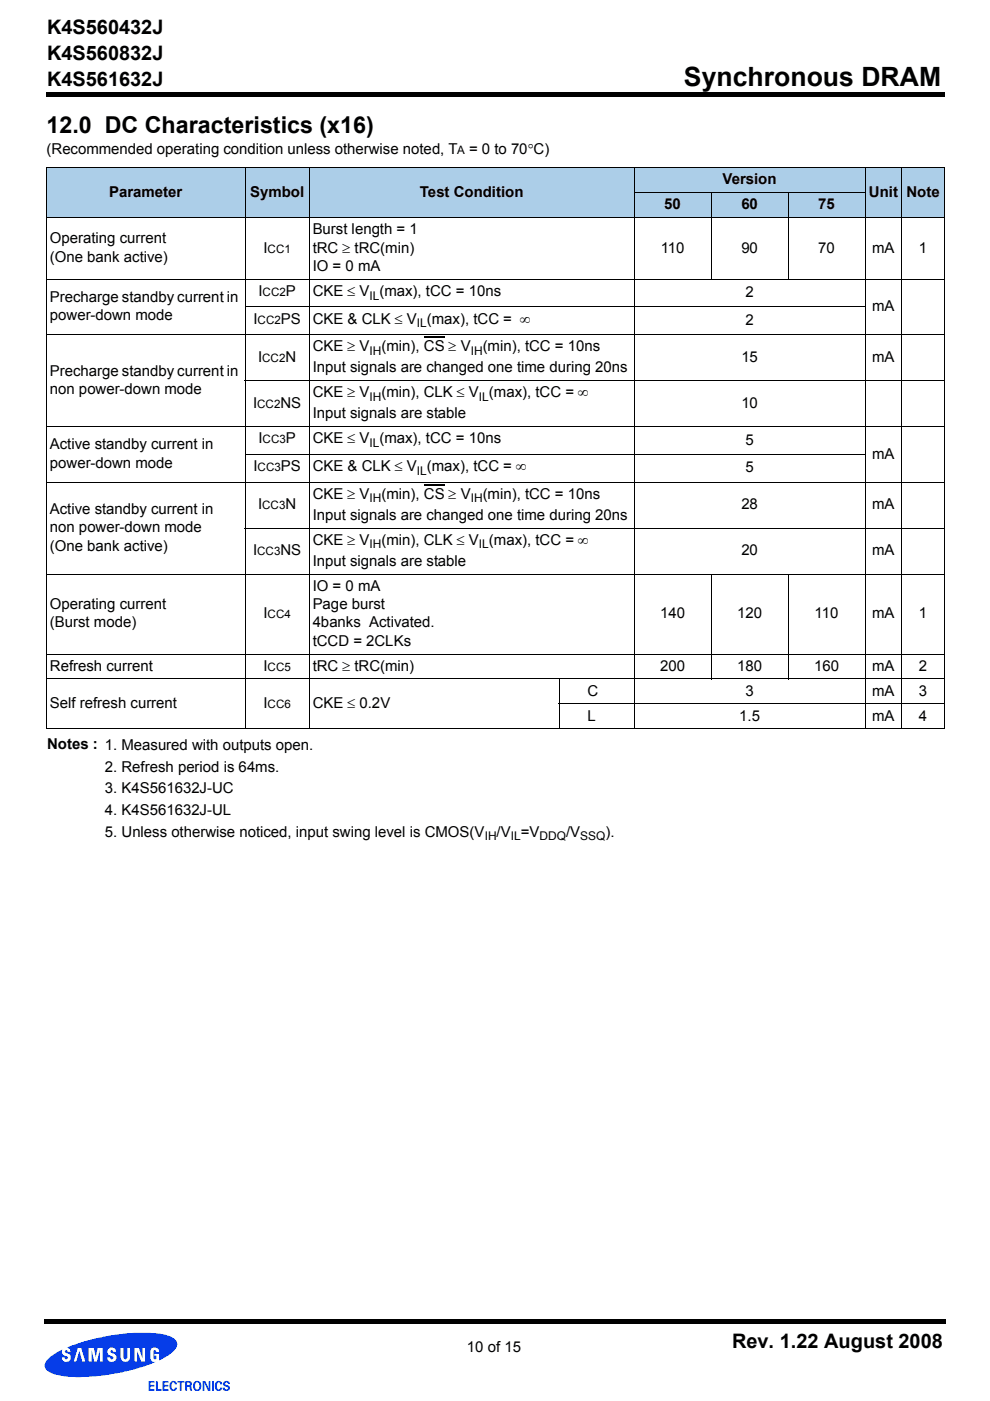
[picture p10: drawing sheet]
<svg xmlns="http://www.w3.org/2000/svg" width="210mm" height="297mm" viewBox="0 0 210 297" stroke-linecap="round" stroke-linejoin="round" font-family="sans-serif">
<path d="M9.8 19.5h.6v1h-.6zM10.4 19.5h189.9v1h-189.9zM9.4 279.6h.5v1.1h-.5zM9.9 279.6h190.6v1.1h-190.6z" fill="#000"/>
<path d="M9.5 282.6h39.2v12.3h-39.2z" fill="#fff"/>
<g fill="#063de8">
<path d="M10.3 288a1.68 1.68 0 0 0-.8 1.7 1.68 1.68 0 0 0 1.4 1.4 24.8 24.8 0 0 0 11.2 .5l5.3-1 3.6-1 2.1-.9-.1 .1a.87 .87 0 0 1-1.1-.9v-1.3l.2-.6 .3-.3h.6l.5 .3 .2 .7h-.6v-.3l-.2-.1-.3 .1v1.6l.1 .2 .4-.1v-.7h-.4v-.4h1.1v1.4l.8-.4a4.8 4.8 0 0 0 3-3 2.65 2.65 0 0 0-2.4-2l-3.3-.4h-3.6a44.1 44.1 0 0 0-14.2 3.1 .8 .8 0 0 1 .8 .9h-.5a.31 .31 0 0 0-.3-.3 .31 .31 0 0 0-.4 .3 .31 .31 0 0 0 .4 .3 .98 .98 0 0 1 .9 1 .98 .98 0 0 1-1 .9 .98 .98 0 0 1-.9-1h.6l.1 .3 .4 .1a.36 .36 0 0 0 .2-.5 .36 .36 0 0 0-.5-.2 .89 .89 0 0 1-.7-1.3l-.9 .4zM16.5 285.8h.7l.9 2.9h-.7l-.6-2.3-.6 2.3h-.6zM18.8 285.8h1.1l.4 1.9 .4-1.9h1.1v2.9h-.7v-2.5l-.5 2.5h-.6l-.6-2.5v2.5h-.6zM22.9 286a.98 .98 0 0 1 1.1-.2 .98 .98 0 0 1 .6 .8h-.6a.32 .32 0 0 0-.2-.3 .32 .32 0 0 0-.3 .1h-.1a.72 .72 0 0 0 .8 .6 .97 .97 0 0 1-.1 1.7 .97 .97 0 0 1-1.4-.9h.6l.3 .4 .3-.1a.28 .28 0 0 0 .2-.2 .28 .28 0 0 0-.2-.3 1 1 0 0 1-1-.5 1 1 0 0 1 0-1.1zM25.5 285.8h.7v2l.2 .3a.43 .43 0 0 0 .6-.4v-1.9h.6v1.8a1.02 1.02 0 0 1-1 1.2 1.02 1.02 0 0 1-1.1-1.2zM28.5 285.8h.9l.8 2.2v-2.2h.6v2.9h-.9l-.8-2.3v2.3h-.6zM31.5 292.8h1.2v.3h-.8v.5h.8v.4h-.8v.6h.8v.3h-1.2z" fill-rule="evenodd"/>
<path d="M33.1 292.8h.3v1.8h.9v.3h-1.2z" fill-rule="evenodd"/>
<path d="M34.5 292.8h1.2v.3h-.8v.5h.8v.4h-.8v.6h.9v.3h-1.3z" fill-rule="evenodd"/>
<path d="M36.2 293a.75 .75 0 0 1 .8-.2 .75 .75 0 0 1 .5 .7h-.4a.31 .31 0 0 0-.3-.4 .31 .31 0 0 0-.4 .3v.7l.1 .4 .3 .1 .3-.4h.4a.82 .82 0 0 1-1 .7 .82 .82 0 0 1-.6-1l.1-.5z" fill-rule="evenodd"/>
<path d="M37.6 292.8h1.5v.3h-.6v1.8h-.4v-1.8h-.5z" fill-rule="evenodd"/>
<path d="M39.3 292.8l1.2 .1 .2 .6-.4 .4a.7 .7 0 0 1 .4 .8l.1 .2h-.5l-.1-.8-.5-.1v.9h-.4zM39.7 293.1v.6h.4a.29 .29 0 0 0 .1-.3 .29 .29 0 0 0-.1-.3z" fill-rule="evenodd"/>
<path d="M41.1 293.1a.95 .95 0 0 1 1.3-.1 .95 .95 0 0 1 .2 1.3 .92 .92 0 0 1-1.2 .6 .92 .92 0 0 1-.5-1.3zM41.6 293.1a.85 .85 0 0 0 .3 1.5l.3-.3 .1-.7-.2-.5z" fill-rule="evenodd"/>
<path d="M42.9 292.8h.7l.7 1.6v-1.6h.3v2.1h-.5l-.8-1.8v1.8h-.4z" fill-rule="evenodd"/>
</g>
<path d="M45.1 292.8v2.1" fill="none" stroke="#063de8" stroke-width=".4"/>
<g fill="#063de8">
<path d="M45.7 293.1a.78 .78 0 0 1 .9-.3 .78 .78 0 0 1 .5 .7h-.4a.38 .38 0 0 0-.4-.4 .38 .38 0 0 0-.3 .5v.7l.2 .3 .4-.1 .1-.3h.4a.8 .8 0 0 1-.8 .7 .8 .8 0 0 1-.7-.8z" fill-rule="evenodd"/>
<path d="M47.5 292.9a.74 .74 0 0 1 1.2 .5h-.4l-.1-.3h-.3a.31 .31 0 0 0-.1 .5 .31 .31 0 0 0 .4 .1 .67 .67 0 0 1 .5 .9 .67 .67 0 0 1-1 .3l-.4-.3-.1-.4h.5v.3l.2 .1h.3l.1-.4-.4-.2a.63 .63 0 0 1-.6-.4 .63 .63 0 0 1 .2-.7z" fill-rule="evenodd"/>
</g>
<path d="M9.8 19.5h.6v1h-.6zM10.4 19.5h189.9v1h-189.9zM9.4 279.6h.5v1.1h-.5zM9.9 279.6h190.6v1.1h-190.6z" fill="#000"/>
<path d="M9.5 282.6h39.2v12.3h-39.2z" fill="#fff"/>
<g fill="#063de8">
<path d="M10.3 288a1.68 1.68 0 0 0-.8 1.7 1.68 1.68 0 0 0 1.4 1.4 24.8 24.8 0 0 0 11.2 .5l5.3-1 3.6-1 2.1-.9-.1 .1a.87 .87 0 0 1-1.1-.9v-1.3l.2-.6 .3-.3h.6l.5 .3 .2 .7h-.6v-.3l-.2-.1-.3 .1v1.6l.1 .2 .4-.1v-.7h-.4v-.4h1.1v1.4l.8-.4a4.8 4.8 0 0 0 3-3 2.65 2.65 0 0 0-2.4-2l-3.3-.4h-3.6a44.1 44.1 0 0 0-14.2 3.1 .8 .8 0 0 1 .8 .9h-.5a.31 .31 0 0 0-.3-.3 .31 .31 0 0 0-.4 .3 .31 .31 0 0 0 .4 .3 .98 .98 0 0 1 .9 1 .98 .98 0 0 1-1 .9 .98 .98 0 0 1-.9-1h.6l.1 .3 .4 .1a.36 .36 0 0 0 .2-.5 .36 .36 0 0 0-.5-.2 .89 .89 0 0 1-.7-1.3l-.9 .4zM16.5 285.8h.7l.9 2.9h-.7l-.6-2.3-.6 2.3h-.6zM18.8 285.8h1.1l.4 1.9 .4-1.9h1.1v2.9h-.7v-2.5l-.5 2.5h-.6l-.6-2.5v2.5h-.6zM22.9 286a.98 .98 0 0 1 1.1-.2 .98 .98 0 0 1 .6 .8h-.6a.32 .32 0 0 0-.2-.3 .32 .32 0 0 0-.3 .1h-.1a.72 .72 0 0 0 .8 .6 .97 .97 0 0 1-.1 1.7 .97 .97 0 0 1-1.4-.9h.6l.3 .4 .3-.1a.28 .28 0 0 0 .2-.2 .28 .28 0 0 0-.2-.3 1 1 0 0 1-1-.5 1 1 0 0 1 0-1.1zM25.5 285.8h.7v2l.2 .3a.43 .43 0 0 0 .6-.4v-1.9h.6v1.8a1.02 1.02 0 0 1-1 1.2 1.02 1.02 0 0 1-1.1-1.2zM28.5 285.8h.9l.8 2.2v-2.2h.6v2.9h-.9l-.8-2.3v2.3h-.6zM31.5 292.8h1.2v.3h-.8v.5h.8v.4h-.8v.6h.8v.3h-1.2z" fill-rule="evenodd"/>
<path d="M33.1 292.8h.3v1.8h.9v.3h-1.2z" fill-rule="evenodd"/>
<path d="M34.5 292.8h1.2v.3h-.8v.5h.8v.4h-.8v.6h.9v.3h-1.3z" fill-rule="evenodd"/>
<path d="M36.2 293a.75 .75 0 0 1 .8-.2 .75 .75 0 0 1 .5 .7h-.4a.31 .31 0 0 0-.3-.4 .31 .31 0 0 0-.4 .3v.7l.1 .4 .3 .1 .3-.4h.4a.82 .82 0 0 1-1 .7 .82 .82 0 0 1-.6-1l.1-.5z" fill-rule="evenodd"/>
<path d="M37.6 292.8h1.5v.3h-.6v1.8h-.4v-1.8h-.5z" fill-rule="evenodd"/>
<path d="M39.3 292.8l1.2 .1 .2 .6-.4 .4a.7 .7 0 0 1 .4 .8l.1 .2h-.5l-.1-.8-.5-.1v.9h-.4zM39.7 293.1v.6h.4a.29 .29 0 0 0 .1-.3 .29 .29 0 0 0-.1-.3z" fill-rule="evenodd"/>
<path d="M41.1 293.1a.95 .95 0 0 1 1.3-.1 .95 .95 0 0 1 .2 1.3 .92 .92 0 0 1-1.2 .6 .92 .92 0 0 1-.5-1.3zM41.6 293.1a.85 .85 0 0 0 .3 1.5l.3-.3 .1-.7-.2-.5z" fill-rule="evenodd"/>
<path d="M42.9 292.8h.7l.7 1.6v-1.6h.3v2.1h-.5l-.8-1.8v1.8h-.4z" fill-rule="evenodd"/>
</g>
<path d="M45.1 292.8v2.1" fill="none" stroke="#063de8" stroke-width=".4"/>
<g fill="#063de8">
<path d="M45.7 293.1a.78 .78 0 0 1 .9-.3 .78 .78 0 0 1 .5 .7h-.4a.38 .38 0 0 0-.4-.4 .38 .38 0 0 0-.3 .5v.7l.2 .3 .4-.1 .1-.3h.4a.8 .8 0 0 1-.8 .7 .8 .8 0 0 1-.7-.8z" fill-rule="evenodd"/>
<path d="M47.5 292.9a.74 .74 0 0 1 1.2 .5h-.4l-.1-.3h-.3a.31 .31 0 0 0-.1 .5 .31 .31 0 0 0 .4 .1 .67 .67 0 0 1 .5 .9 .67 .67 0 0 1-1 .3l-.4-.3-.1-.4h.5v.3l.2 .1h.3l.1-.4-.4-.2a.63 .63 0 0 1-.6-.4 .63 .63 0 0 1 .2-.7z" fill-rule="evenodd"/>
</g>
<path d="M90.7 284.6h27.2v3.9h-27.2z" fill="#fff"/>
<g fill="#accee8">
<path d="M9.9 35.6h42.1v10.6h-42.1z"/>
<path d="M52 35.6h13.6v10.6h-13.6z"/>
<path d="M65.6 35.6h68.9v10.6h-68.9z"/>
<path d="M134.5 35.6h48.9v5.3h-48.9z"/>
<path d="M183.4 35.6h7.8v10.6h-7.8z"/>
<path d="M191.2 35.6h9.1v10.6h-9.1z"/>
<path d="M134.5 40.9h16.3v5.3h-16.3z"/>
<path d="M150.8 40.9h16.3v5.3h-16.3z"/>
<path d="M167.1 40.9h16.3v5.3h-16.3z"/>
</g>
<path d="M89.9 71.5h4.4M89.9 102.8h4.4" fill="none" stroke="#000" stroke-width=".23"/>
<g fill="none" stroke="#000" stroke-width=".21">
<path d="M9.8 35.6h190.6M9.9 35.7v118.8M52 35.5v119.1M65.6 35.5v119.1M134.5 35.5v119.1M183.4 35.5v119.1M191.2 35.5v119.1M200.3 35.7v118.8M9.8 46.2h190.6M9.8 59.2h190.6M134.4 40.9h49.1M150.8 40.8v18.5"/>
<path d="M167.1 40.8v18.5M9.8 71h190.6M51.9 65.1h131.6M9.8 90.5h190.6M51.9 80.7h148.5M51.9 96.4h131.6M9.8 102.2h190.6M51.9 112h148.5M9.8 121.7h190.6M9.8 138.7h190.6M150.8 121.6v22.4M167.1 121.6v22.4"/>
<path d="M9.8 144h190.6M9.8 154.5h190.6M118.5 149.2h81.9M118.6 143.9v10.7"/>
</g>
<text font-size="5.6" x="145" y="18.2">Synchronous DRAM</text>
<text font-size="4.9" x="9.9" y="28.2">12.0 DC Characteristics (x16)</text>
<g font-size="4.2">
<text x="10" y="7.3">K4S560432J</text>
<text x="10" y="12.7">K4S560832J</text>
<text x="10" y="18.1">K4S561632J</text>
<text x="155.2" y="285.8">Rev. 1.22 August 2008</text>
</g>
<g font-size="3.2">
<text x="9.9" y="32.7">(Recommended operating condition unless otherwise noted, T</text>
<text x="99.4" y="32.7">= 0 to 70°C)</text>
<text x="23.2" y="41.7">Parameter</text>
<text x="53" y="41.7">Symbol</text>
<text x="89" y="41.7">Test Condition</text>
<text x="153.2" y="39.1">Version</text>
<text x="184.2" y="41.7">Unit</text>
<text x="192.2" y="41.7">Note</text>
<text x="140.8" y="44.4">50</text>
<text x="157.2" y="44.4">60</text>
<text x="173.5" y="44.4">75</text>
<text x="10.6" y="51.6">Operating current</text>
<text x="55.9" y="53.6">I</text>
<text x="66.3" y="49.7">Burst length = 1</text>
<text x="66.3" y="53.6">tRC ≥ tRC(min)</text>
<text x="140.1" y="53.6">110</text>
<text x="157.2" y="53.6">90</text>
<text x="173.5" y="53.6">70</text>
<text x="184.9" y="53.6">mA</text>
<text x="194.8" y="53.6">1</text>
<text x="10.6" y="55.5">(One bank active)</text>
<text x="66.3" y="57.4">IO = 0 mA</text>
<text x="10.6" y="64">Precharge standby current in</text>
<text x="54.8" y="62.7">I</text>
<text x="60.6" y="62.7">P</text>
<text x="66.3" y="62.7">CKE ≤ V (max), tCC = 10ns</text>
<text x="158.1" y="63">2</text>
<text x="184.9" y="66">mA</text>
<text x="10.6" y="67.9">power-down mode</text>
<text x="53.8" y="68.6">I</text>
<text x="59.6" y="68.6">PS</text>
<text x="66.3" y="68.6">CKE &amp; CLK ≤ V (max), tCC = ∞</text>
<text x="158.1" y="68.9">2</text>
<text x="54.7" y="76.7">I</text>
<text x="60.5" y="76.7">N</text>
<text x="66.3" y="74.5">CKE ≥ V</text>
<text x="80.9" y="74.5">(min), CS ≥ V</text>
<text x="102.3" y="74.5">(min), tCC = 10ns</text>
<text x="157.2" y="76.7">15</text>
<text x="184.9" y="76.7">mA</text>
<text x="10.6" y="79.7">Precharge standby current in</text>
<text x="10.6" y="83.5">non power-down mode</text>
<text x="66.3" y="79">Input signals are changed one time during 20ns</text>
<text x="53.7" y="86.5">I</text>
<text x="59.5" y="86.5">NS</text>
<text x="66.3" y="84.2">CKE ≥ V</text>
<text x="66.3" y="88.7">Input signals are stable</text>
<text x="80.9" y="84.2">(min), CLK ≤ V (max), tCC = ∞</text>
<text x="157.2" y="86.5">10</text>
<text x="10.6" y="95.3">Active standby current in</text>
<text x="54.8" y="94">I</text>
<text x="60.6" y="94">P</text>
<text x="66.3" y="94">CKE ≤ V (max), tCC = 10ns</text>
<text x="158.1" y="94.3">5</text>
<text x="10.6" y="99.2">power-down mode</text>
<text x="53.8" y="99.9">I</text>
<text x="59.6" y="99.9">PS</text>
<text x="66.3" y="99.9">CKE &amp; CLK ≤ V (max), tCC = ∞</text>
<text x="158.1" y="100.2">5</text>
<text x="184.9" y="97.2">mA</text>
<text x="54.7" y="108">I</text>
<text x="60.5" y="108">N</text>
<text x="66.3" y="105.7">CKE ≥ V</text>
<text x="80.9" y="105.7">(min), CS ≥ V</text>
<text x="102.3" y="105.7">(min), tCC = 10ns</text>
<text x="157.2" y="108">28</text>
<text x="184.9" y="108">mA</text>
<text x="10.6" y="109">Active standby current in</text>
<text x="10.6" y="112.9">non power-down mode</text>
<text x="66.3" y="110.2">Input signals are changed one time during 20ns</text>
<text x="10.6" y="116.7">(One bank active)</text>
<text x="53.7" y="117.7">I</text>
<text x="59.5" y="117.7">NS</text>
<text x="66.3" y="115.5">CKE ≥ V</text>
<text x="66.3" y="120">Input signals are stable</text>
<text x="80.9" y="115.5">(min), CLK ≤ V (max), tCC = ∞</text>
<text x="157.2" y="117.7">20</text>
<text x="184.9" y="117.7">mA</text>
<text x="66.3" y="125.2">IO = 0 mA</text>
<text x="10.6" y="129.1">Operating current</text>
<text x="55.9" y="131.1">I</text>
<text x="66.3" y="129.1">Page burst</text>
<text x="140" y="131.1">140</text>
<text x="156.3" y="131.1">120</text>
<text x="172.7" y="131.1">110</text>
<text x="184.9" y="131.1">mA</text>
<text x="194.8" y="131.1">1</text>
<text x="10.6" y="133">(Burst mode)</text>
<text x="66.3" y="133">4banks Activated.</text>
<text x="66.3" y="136.9">tCCD = 2CLKs</text>
<text x="10.6" y="142.2">Refresh current</text>
<text x="55.9" y="142.2">I</text>
<text x="66.3" y="142.2">tRC ≥ tRC(min)</text>
<text x="140" y="142.2">200</text>
<text x="156.3" y="142.2">180</text>
<text x="172.6" y="142.2">160</text>
<text x="184.9" y="142.2">mA</text>
<text x="194.8" y="142.2">2</text>
<text x="124.6" y="147.5">C</text>
<text x="158.1" y="147.5">3</text>
<text x="184.9" y="147.5">mA</text>
<text x="194.8" y="147.5">3</text>
<text x="10.6" y="150.1">Self refresh current</text>
<text x="55.9" y="150.1">I</text>
<text x="66.3" y="150.1">CKE ≤ 0.2V</text>
<text x="124.6" y="152.8">L</text>
<text x="156.7" y="152.8">1.5</text>
<text x="184.9" y="152.8">mA</text>
<text x="194.8" y="152.8">4</text>
<text x="10" y="158.9">Notes : 1. Measured with outputs open.</text>
<text x="22.2" y="163.6">2. Refresh period is 64ms.</text>
<text x="22.2" y="168.2">3. K4S561632J-UC</text>
<text x="22.2" y="172.8">4. K4S561632J-UL</text>
<text x="22.2" y="177.4">5. Unless otherwise noticed, input swing level is CMOS(V</text>
<text x="105.3" y="177.4">/V =V</text>
<text x="120" y="177.4">/V</text>
<text x="128.4" y="177.4">).</text>
<text x="99" y="286.7">10 of 15</text>
</g>
<g font-size="2.5">
<text x="96.9" y="32.7">A</text>
<text x="56.7" y="53.6">CC1</text>
<text x="55.7" y="62.7">CC2</text>
<text x="78.3" y="63.5">IL</text>
<text x="54.6" y="68.6">CC2</text>
<text x="88.4" y="69.4">IL</text>
<text x="55.6" y="76.7">CC2</text>
<text x="78.3" y="75.3">IH</text>
<text x="99.8" y="75.3">IH</text>
<text x="54.5" y="86.5">CC2</text>
<text x="78.3" y="85">IH</text>
<text x="101.6" y="85">IL</text>
<text x="55.7" y="94">CC3</text>
<text x="78.3" y="94.8">IL</text>
<text x="54.6" y="99.9">CC3</text>
<text x="88.4" y="100.7">IL</text>
<text x="55.6" y="108">CC3</text>
<text x="78.3" y="106.5">IH</text>
<text x="99.8" y="106.5">IH</text>
<text x="54.5" y="117.7">CC3</text>
<text x="78.3" y="116.3">IH</text>
<text x="101.6" y="116.3">IL</text>
<text x="56.7" y="131.1">CC4</text>
<text x="56.7" y="142.2">CC5</text>
<text x="56.7" y="150.1">CC6</text>
<text x="102.8" y="178.2">IH</text>
<text x="108.3" y="178.2">IL</text>
<text x="114.4" y="178.2">DDQ</text>
<text x="123" y="178.2">SSQ</text>
</g>
</svg>
